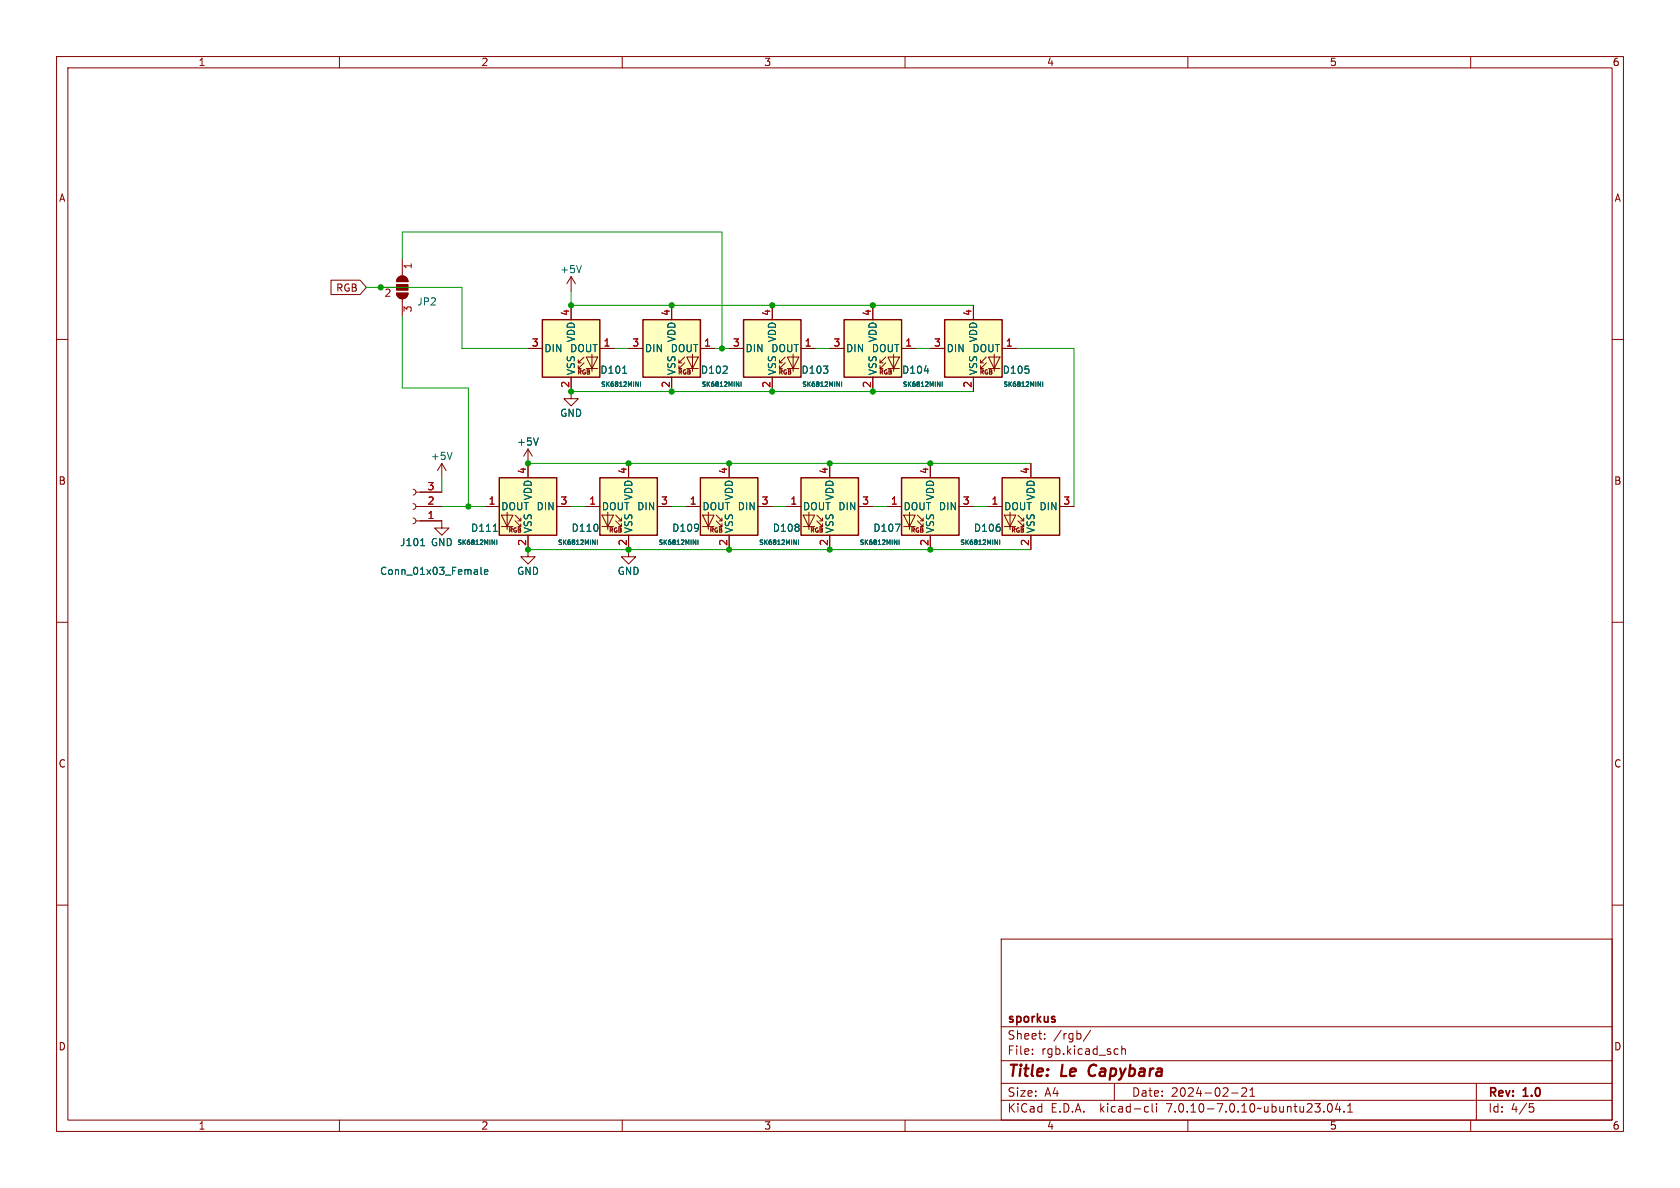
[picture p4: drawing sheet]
<svg xmlns="http://www.w3.org/2000/svg" width="297mm" height="210mm" viewBox="0 0 297 210" stroke-linecap="round" stroke-linejoin="round" font-family="sans-serif">
<g fill="none" stroke="#840000" stroke-width=".18">
<path d="M10 10h277v190h-277zM12 12h273v186h-273zM60 10v2M110 10v2M160 10v2M210 10v2M260 10v2M10 60h2M58.5 49.5h5.2l1.1 1.3-1.1 1.3h-5.2zM67.3 50.8h2.8M70.1 51.8h2a1.02 1.02 0 0 1-1 1 1.02 1.02 0 0 1-1-1zM70.4 49.1a1.02 1.02 0 0 1 1.1-.2 1.02 1.02 0 0 1 .6 .9h-2z"/>
<path d="M71.1 45.7v3.1M71.1 52.8v3.1M101 48.9v2.5M101 54v2.5M101 48.9l-.8 1.3M101 48.9l.7 1.3M118.7 54v2.5M136.5 54v2.5M154.3 54v2.5M172.1 54v2.5M285 60h2M93.3 61.6h2.6"/>
<path d="M93.3 79.4l-.7 1.2M93.3 79.4v5.1M93.3 79.4l.8 1.2M101 66.7v3.8h-1.3l1.3 1.3 1.2-1.3h-1.2M102.2 65.2h.5M102.2 64.1h.5M103.3 64.1l-1.1 1.1v-.6M103.3 63.1l-1.1 1v-.5M103.6 63.1h2.1l-1.1 2.1zM103.6 65.2h2.1M104.6 62.6v3.1M106 61.6h2.6"/>
<path d="M111.1 61.6h2.6M118.7 66.7v2.5M120 65.2h.5M120 64.1h.5M121 64.1l-1 1.1v-.6M121 63.1l-1 1v-.5M121.4 63.1h2l-1 2.1zM121.4 65.2h2M122.4 62.6v3.1M123.8 61.6h2.6M128.9 61.6h2.5M136.5 66.7v2.5"/>
<path d="M137.8 65.2h.5M137.8 64.1h.5M138.8 64.1l-1 1.1v-.6M138.8 63.1l-1 1v-.5M139.2 63.1h2l-1 2.1zM139.2 65.2h2M140.2 62.6v3.1M141.6 61.6h2.5M146.7 61.6h2.5M154.3 66.7v2.5M155.6 65.2h.5M155.6 64.1h.5"/>
<path d="M156.6 64.1l-1 1.1v-.6M156.6 63.1l-1 1v-.5M157 63.1h2l-1 2.1zM157 65.2h2M158 62.6v3.1M159.4 61.6h2.5M164.5 61.6h2.5M172.1 66.7v2.5M173.4 65.2h.5M173.4 64.1h.5M174.4 64.1l-1 1.1v-.6M174.4 63.1l-1 1v-.5"/>
<path d="M174.8 63.1h2l-1 2.1zM174.8 65.2h2M175.8 62.6v3.1M177.2 61.6h2.5M73 91.6l.4 .1 .1 .4-.1 .3-.4 .2M73 89l.4 .2 .1 .3-.1 .4-.4 .1M73 86.5l.4 .1 .1 .4-.1 .4-.4 .1M73.5 92.1h4.6v1.2h-1.3l1.3 1.3 1.3-1.3h-1.3M73.5 89.5h4.6M73.5 87h4.6M78.1 81.9l-.8 1.3M78.1 81.9v2.6"/>
<path d="M78.1 81.9l.8 1.3M85.7 89.5h2.6M88.6 91.1h2.1l-1 2zM88.6 93.1h2.1M89.7 90.6v3M91.1 92.1l1 1v-.5M91.1 91.1l1 1v-.5M91.6 93.1h.5M91.6 92.1h.5M93.3 94.6v3.8h-1.2l1.2 1.3 1.3-1.3h-1.3M98.4 89.5h2.6M103.5 89.5h2.5"/>
<path d="M106.4 91.1h2.1l-1.1 2zM106.4 93.1h2.1M107.4 90.6v3M108.8 92.1l1.1 1v-.5M108.8 91.1l1.1 1v-.5M109.3 93.1h.6M109.3 92.1h.6M111.1 94.6v3.8h-1.2l1.2 1.3 1.3-1.3h-1.3M111.1 81.9v2.6M116.2 89.5h2.5M121.3 89.5h2.5M124.2 91.1h2l-1 2z"/>
<path d="M124.2 93.1h2M125.2 90.6v3M126.6 92.1l1 1v-.5M126.6 91.1l1 1v-.5M127.1 93.1h.5M127.1 92.1h.5M128.9 81.9v2.6M128.9 94.6v2.6M134 89.5h2.5M139.1 89.5h2.5M142 91.1h2l-1 2zM142 93.1h2"/>
<path d="M143 90.6v3M144.4 92.1l1 1v-.5M144.4 91.1l1 1v-.5M144.9 93.1h.5M144.9 92.1h.5M146.7 81.9v2.6M146.7 94.6v2.6M151.8 89.5h2.5M156.8 89.5h2.6M159.8 91.1h2l-1 2zM159.8 93.1h2M160.8 90.6v3"/>
<path d="M162.2 92.1l1 1v-.5M162.2 91.1l1 1v-.5M162.7 93.1h.5M162.7 92.1h.5M164.5 81.9v2.6M164.5 94.6v2.6M169.5 89.5h2.6M174.6 89.5h2.6M177.5 91.1h2.1l-1 2zM177.5 93.1h2.1M178.6 90.6v3M180 92.1l1 1v-.5"/>
<path d="M180 91.1l1 1v-.5M180.5 93.1h.5M180.5 92.1h.5M182.2 81.9v2.6M182.2 94.6v2.6M187.3 89.5h2.6M10 110h2M285 110h2M10 160h2M285 160h2M177 166h108v32h-108zM60 198v2"/>
<path d="M110 198v2M160 198v2M177 194.5h108M177 191.5h108M177 187.5h108M177 181.5h108M182.5 186.3v.1M182.5 185.5v.1M184.7 183.6v.1M184.7 182.8v.1M192.8 182.1l-1.3 2M197 191.5v3"/>
<path d="M197.5 185.4l.2 .1M197.7 186.3l-.2 .1M198.3 184.9v1.5M198.3 185.5l.2-.1 .4 .1 .1 .9M202.6 195.6l.4 .1M203 196.5l-.4 .1M203.7 195.1v1.3l.2 .2M204.5 195.1v.1M204.5 195.6v1M210 198v2M217.7 193.2h1.2M219.5 192.4l.6-.1 .2 .1 .1 .3-.9 1.1h.9"/>
<path d="M221 193.8h.8M221 192.7l.4-.4v1.5M234 196.5v.1M234.9 195.2l.1-.1a.81 .81 0 0 1 .6 .6 .81 .81 0 0 1-.3 .8l-.1 .1a.81 .81 0 0 1-.6-.6 .81 .81 0 0 1 .3-.8zM236.5 195l-.4 1.1h.9M236.8 195.6v1M237.6 196.5v.1M238.2 196.6h.9M238.2 195.5l.5-.4v1.5M260 198v2M261 191.5v6.5M270.4 195.1h.7"/>
<path d="M270.5 195.7h.4l.3 .3-.2 .5-.5 .1"/>
</g>
<path d="M192.8 188.5a1.27 1.27 0 0 0-.1 1.6" fill="none" stroke="#840000" stroke-width=".4"/>
<g fill="none" stroke="#006464" stroke-width=".18">
<path d="M102.8 46.9l-.4 1.3M79.9 80l-.4 1.2M95.2 77.4l-.5 1.3M110.1 66h.7M112.4 67.5l.4 .8v-.8M113.2 67.5v.8M130.2 67.5l.4 .8v-.8M131 67.5v.8M147.9 67.5l.5 .8v-.8M148.8 67.5v.8M163.4 65.6h.8M165.7 67.5l.5 .8v-.8"/>
<path d="M166.6 67.5v.8M183.5 67.5l.5 .8v-.8M184.3 67.5v.8M74.4 96.5h.7M87 95.4l.4 .8v-.8M87.2 93.9h.7M87.8 95.4v.8M104.8 95.4l.4 .8v-.8M105.6 95.4v.8M122.5 95.4l.5 .8v-.8M123.4 95.4v.8M140.3 95.4l.5 .8v-.8"/>
<path d="M141.2 95.4v.8M158.1 95.4l.5 .8v-.8M158.3 92.7h.8l-.5 1.2M158.9 95.4v.8M175.9 95.4l.4 .8v-.8M176.7 95.4v.8M85 100.3v1.1l.2 .1M85.6 101.1l.6-.1v-.2l-.4-.1-.2 .2 .1 .6h.5"/>
</g>
<g fill="#ffffc2" stroke="#ffffc2" stroke-width=".18">
<path d="M177.2 84.5h10.1v10.1h-10.1z"/>
<path d="M159.4 84.5h10.1v10.1h-10.1z"/>
<path d="M131.4 56.5h10.2v10.2h-10.2z"/>
<path d="M167 56.5h10.2v10.2h-10.2z"/>
<path d="M141.6 84.5h10.2v10.1h-10.2z"/>
<path d="M123.8 84.5h10.2v10.1h-10.2z"/>
<path d="M149.2 56.5h10.2v10.2h-10.2z"/>
<path d="M106 84.5h10.2v10.1h-10.2z"/>
<path d="M95.9 56.5h10.1v10.2h-10.1z"/>
<path d="M113.7 56.5h10.1v10.2h-10.1z"/>
<path d="M88.3 84.5h10.1v10.1h-10.1z"/>
</g>
<path d="M95.9 56.5h10.1v10.2h-10.1zM113.7 56.5h10.1v10.2h-10.1zM131.4 56.5h10.2v10.2h-10.2zM149.2 56.5h10.2v10.2h-10.2zM167 56.5h10.2v10.2h-10.2zM88.3 84.5h10.1v10.1h-10.1zM106 84.5h10.2v10.1h-10.2zM123.8 84.5h10.2v10.1h-10.2zM141.6 84.5h10.2v10.1h-10.2zM159.4 84.5h10.1v10.1h-10.1zM177.2 84.5h10.1v10.1h-10.1z" fill="none" stroke="#840000" stroke-width=".25"/>
<g fill="#840000" stroke="#840000" stroke-width=".18">
<path d="M70.4 49.1a1.02 1.02 0 0 1 1.1-.2 1.02 1.02 0 0 1 .6 .9h-2z"/>
<path d="M70.1 50.3h2v1h-2z"/>
<path d="M70.1 51.8h2a1.02 1.02 0 0 1-1 1 1.02 1.02 0 0 1-1-1z"/>
</g>
<g fill="none" stroke="#009600" stroke-width=".18">
<path d="M64.8 50.8h16.9v10.8h11.6M71.1 45.7v-4.7h56.5v20.6M71.1 55.9v12.7h11.7v20.9M101 51.4v2.6h71.1M101 69.2h71.1M108.6 61.6h2.5M126.4 61.6h2.5M144.1 61.6h2.6M161.9 61.6h2.6M179.7 61.6h10.2v27.9M78.1 89.5h7.6M78.1 84.5v2.5"/>
<path d="M93.3 81.9h88.9M93.3 97.2h88.9M101 89.5h2.5M118.7 89.5h2.6M136.5 89.5h2.6M154.3 89.5h2.5M172.1 89.5h2.5"/>
</g>
<g fill="#009600" stroke="#009600" stroke-width=".18">
<circle cx="101" cy="54" r=".46"/>
<circle cx="118.7" cy="69.2" r=".46"/>
<circle cx="101" cy="69.2" r=".46"/>
<circle cx="82.8" cy="89.5" r=".46"/>
<circle cx="93.3" cy="81.9" r=".46"/>
<circle cx="93.3" cy="97.2" r=".46"/>
<circle cx="67.3" cy="50.8" r=".46"/>
<circle cx="111.1" cy="97.2" r=".46"/>
<circle cx="111.1" cy="81.9" r=".46"/>
<circle cx="154.3" cy="54" r=".46"/>
<circle cx="154.3" cy="69.2" r=".46"/>
<circle cx="128.9" cy="97.2" r=".46"/>
<circle cx="128.9" cy="81.9" r=".46"/>
<circle cx="146.7" cy="97.2" r=".46"/>
<circle cx="146.7" cy="81.9" r=".46"/>
<circle cx="127.6" cy="61.6" r=".46"/>
<circle cx="118.7" cy="54" r=".46"/>
<circle cx="136.5" cy="69.2" r=".46"/>
<circle cx="136.5" cy="54" r=".46"/>
<circle cx="164.5" cy="97.2" r=".46"/>
<circle cx="164.5" cy="81.9" r=".46"/>
</g>
<g font-size="2.8" fill="#840000">
<text x="178" y="190.9">Title:</text>
<text x="187.7" y="190.9">Le</text>
<text x="193.3" y="190.9">Capybara</text>
</g>
<g font-size="2.1" fill="#840000">
<text x="178" y="184">Sheet:</text>
<text x="178" y="181.2">sporkus</text>
<text x="186.2" y="184">/rgb/</text>
<text x="178" y="186.7">File:</text>
<text x="184.1" y="186.7">rgb.kicad_sch</text>
<text x="178" y="196.9">KiCad</text>
<text x="178" y="194.1">Size:</text>
<text x="184.7" y="194.1">A4</text>
<text x="185.7" y="196.9">E.D.A.</text>
<text x="194.6" y="196.9">kicad-cli</text>
<text x="200" y="194.1">Date:</text>
<text x="206.5" y="196.9">7.0.10-7.0.10~ubuntu23.04.1</text>
<text x="207" y="194.1">2024-02-21</text>
<text x="263" y="194.3">Rev:</text>
<text x="263" y="196.9">Id:</text>
<text x="267.1" y="196.9">4/5</text>
<text x="269.4" y="194.3">1.0</text>
</g>
<g font-size="1.8" fill="#840000">
<text x="35" y="11.9">1</text>
<text x="85" y="11.9">2</text>
<text x="135" y="11.9">3</text>
<text x="185" y="11.9">4</text>
<text x="235" y="11.9">5</text>
<text x="285" y="11.9">6</text>
<text x="10.3" y="35.9">A</text>
<text x="285.3" y="35.9">A</text>
<text x="59.3" y="51.8">RGB</text>
<text x="10.3" y="85.9">B</text>
<text x="285.3" y="85.9">B</text>
<text x="10.3" y="135.9">C</text>
<text x="285.3" y="135.9">C</text>
<text x="10.3" y="185.9">D</text>
<text x="285.3" y="185.9">D</text>
<text x="35" y="199.9">1</text>
<text x="85" y="199.9">2</text>
<text x="135" y="199.9">3</text>
<text x="185" y="199.9">4</text>
<text x="235" y="199.9">5</text>
<text x="285" y="199.9">6</text>
</g>
<g font-size="1.8" fill="#a90000">
<text x="73.1" y="47.7" transform="rotate(-90 73.1 47.7)">1</text>
<text x="67.9" y="52.8">2</text>
<text x="73.1" y="55.3" transform="rotate(-90 73.1 55.3)">3</text>
<text x="100.7" y="56" transform="rotate(-90 100.7 56)">4</text>
<text x="118.5" y="56" transform="rotate(-90 118.5 56)">4</text>
<text x="136.3" y="56" transform="rotate(-90 136.3 56)">4</text>
<text x="154.1" y="56" transform="rotate(-90 154.1 56)">4</text>
<text x="171.8" y="56" transform="rotate(-90 171.8 56)">4</text>
<text x="93.9" y="61.3">3</text>
<text x="106.6" y="61.3">1</text>
<text x="111.7" y="61.3">3</text>
<text x="124.4" y="61.3">1</text>
<text x="129.5" y="61.3">3</text>
<text x="142.2" y="61.3">1</text>
<text x="147.2" y="61.3">3</text>
<text x="159.9" y="61.3">1</text>
<text x="165" y="61.3">3</text>
<text x="177.7" y="61.3">1</text>
<text x="100.7" y="68.7" transform="rotate(-90 100.7 68.7)">2</text>
<text x="118.5" y="68.7" transform="rotate(-90 118.5 68.7)">2</text>
<text x="136.3" y="68.7" transform="rotate(-90 136.3 68.7)">2</text>
<text x="154.1" y="68.7" transform="rotate(-90 154.1 68.7)">2</text>
<text x="171.8" y="68.7" transform="rotate(-90 171.8 68.7)">2</text>
<text x="93.1" y="83.9" transform="rotate(-90 93.1 83.9)">4</text>
<text x="110.9" y="83.9" transform="rotate(-90 110.9 83.9)">4</text>
<text x="128.7" y="83.9" transform="rotate(-90 128.7 83.9)">4</text>
<text x="146.4" y="83.9" transform="rotate(-90 146.4 83.9)">4</text>
<text x="164.2" y="83.9" transform="rotate(-90 164.2 83.9)">4</text>
<text x="182" y="83.9" transform="rotate(-90 182 83.9)">4</text>
<text x="75.5" y="89.3">2</text>
<text x="75.5" y="86.7">3</text>
<text x="86.3" y="89.3">1</text>
<text x="99" y="89.3">3</text>
<text x="104.1" y="89.3">1</text>
<text x="116.8" y="89.3">3</text>
<text x="121.8" y="89.3">1</text>
<text x="134.5" y="89.3">3</text>
<text x="139.6" y="89.3">1</text>
<text x="152.3" y="89.3">3</text>
<text x="157.4" y="89.3">1</text>
<text x="170.1" y="89.3">3</text>
<text x="175.2" y="89.3">1</text>
<text x="187.9" y="89.3">3</text>
<text x="75.5" y="91.8">1</text>
<text x="93.1" y="96.6" transform="rotate(-90 93.1 96.6)">2</text>
<text x="110.9" y="96.6" transform="rotate(-90 110.9 96.6)">2</text>
<text x="128.7" y="96.6" transform="rotate(-90 128.7 96.6)">2</text>
<text x="146.4" y="96.6" transform="rotate(-90 146.4 96.6)">2</text>
<text x="164.2" y="96.6" transform="rotate(-90 164.2 96.6)">2</text>
<text x="182" y="96.6" transform="rotate(-90 182 96.6)">2</text>
</g>
<g font-size="1.8" fill="#006464">
<text x="98.9" y="48.5">+5V</text>
<text x="73.7" y="54.2">JP2</text>
<text x="96.1" y="62.5">DIN</text>
<text x="100.7" y="62.5">DOUT</text>
<text x="101.8" y="60.6" transform="rotate(-90 101.8 60.6)">VDD</text>
<text x="113.9" y="62.5">DIN</text>
<text x="118.5" y="62.5">DOUT</text>
<text x="119.6" y="60.6" transform="rotate(-90 119.6 60.6)">VDD</text>
<text x="131.7" y="62.5">DIN</text>
<text x="136.2" y="62.5">DOUT</text>
<text x="137.4" y="60.6" transform="rotate(-90 137.4 60.6)">VDD</text>
<text x="149.5" y="62.5">DIN</text>
<text x="154" y="62.5">DOUT</text>
<text x="155.2" y="60.6" transform="rotate(-90 155.2 60.6)">VDD</text>
<text x="167.3" y="62.5">DIN</text>
<text x="171.8" y="62.5">DOUT</text>
<text x="172.9" y="60.6" transform="rotate(-90 172.9 60.6)">VDD</text>
<text x="101.8" y="66.4" transform="rotate(-90 101.8 66.4)">VSS</text>
<text x="106" y="66.3">D101</text>
<text x="119.6" y="66.4" transform="rotate(-90 119.6 66.4)">VSS</text>
<text x="123.8" y="66.3">D102</text>
<text x="137.4" y="66.4" transform="rotate(-90 137.4 66.4)">VSS</text>
<text x="141.6" y="66.3">D103</text>
<text x="155.2" y="66.4" transform="rotate(-90 155.2 66.4)">VSS</text>
<text x="159.4" y="66.3">D104</text>
<text x="172.9" y="66.4" transform="rotate(-90 172.9 66.4)">VSS</text>
<text x="177.2" y="66.3">D105</text>
<text x="98.9" y="73.9">GND</text>
<text x="76.1" y="81.5">+5V</text>
<text x="91.3" y="79">+5V</text>
<text x="94.2" y="88.5" transform="rotate(-90 94.2 88.5)">VDD</text>
<text x="112" y="88.5" transform="rotate(-90 112 88.5)">VDD</text>
<text x="129.8" y="88.5" transform="rotate(-90 129.8 88.5)">VDD</text>
<text x="147.5" y="88.5" transform="rotate(-90 147.5 88.5)">VDD</text>
<text x="165.3" y="88.5" transform="rotate(-90 165.3 88.5)">VDD</text>
<text x="183.1" y="88.5" transform="rotate(-90 183.1 88.5)">VDD</text>
<text x="83.2" y="94.2">D111</text>
<text x="88.5" y="90.4">DOUT DIN</text>
<text x="94.2" y="94.4" transform="rotate(-90 94.2 94.4)">VSS</text>
<text x="101" y="94.2">D110</text>
<text x="106.3" y="90.4">DOUT DIN</text>
<text x="112" y="94.4" transform="rotate(-90 112 94.4)">VSS</text>
<text x="118.7" y="94.2">D109</text>
<text x="124.1" y="90.4">DOUT DIN</text>
<text x="129.8" y="94.4" transform="rotate(-90 129.8 94.4)">VSS</text>
<text x="136.5" y="94.2">D108</text>
<text x="141.9" y="90.4">DOUT DIN</text>
<text x="147.5" y="94.4" transform="rotate(-90 147.5 94.4)">VSS</text>
<text x="154.3" y="94.2">D107</text>
<text x="159.6" y="90.4">DOUT DIN</text>
<text x="165.3" y="94.4" transform="rotate(-90 165.3 94.4)">VSS</text>
<text x="172.1" y="94.2">D106</text>
<text x="177.4" y="90.4">DOUT DIN</text>
<text x="183.1" y="94.4" transform="rotate(-90 183.1 94.4)">VSS</text>
<text x="67.1" y="101.8">Conn_01x03_Female</text>
<text x="70.6" y="96.7">J101</text>
<text x="76.1" y="96.7">GND</text>
<text x="91.3" y="101.8">GND</text>
<text x="109.1" y="101.8">GND</text>
</g>
<g font-size="1.1" fill="#840000">
<text x="102" y="66.3">RGB</text>
<text x="119.8" y="66.3">RGB</text>
<text x="137.6" y="66.3">RGB</text>
<text x="155.4" y="66.3">RGB</text>
<text x="173.2" y="66.3">RGB</text>
<text x="89.8" y="94.3">RGB</text>
<text x="107.6" y="94.3">RGB</text>
<text x="125.4" y="94.3">RGB</text>
<text x="143.2" y="94.3">RGB</text>
<text x="161" y="94.3">RGB</text>
<text x="178.7" y="94.3">RGB</text>
</g>
<g font-size="1.1" fill="#006464">
<text x="106.1" y="68.6">SK6812MINI</text>
<text x="123.9" y="68.6">SK6812MINI</text>
<text x="141.7" y="68.6">SK6812MINI</text>
<text x="159.5" y="68.6">SK6812MINI</text>
<text x="177.3" y="68.6">SK6812MINI</text>
<text x="80.7" y="96.5">SK6812MINI</text>
<text x="98.5" y="96.5">SK6812MINI</text>
<text x="116.3" y="96.5">SK6812MINI</text>
<text x="134.1" y="96.5">SK6812MINI</text>
<text x="151.9" y="96.5">SK6812MINI</text>
<text x="169.6" y="96.5">SK6812MINI</text>
</g>
</svg>
